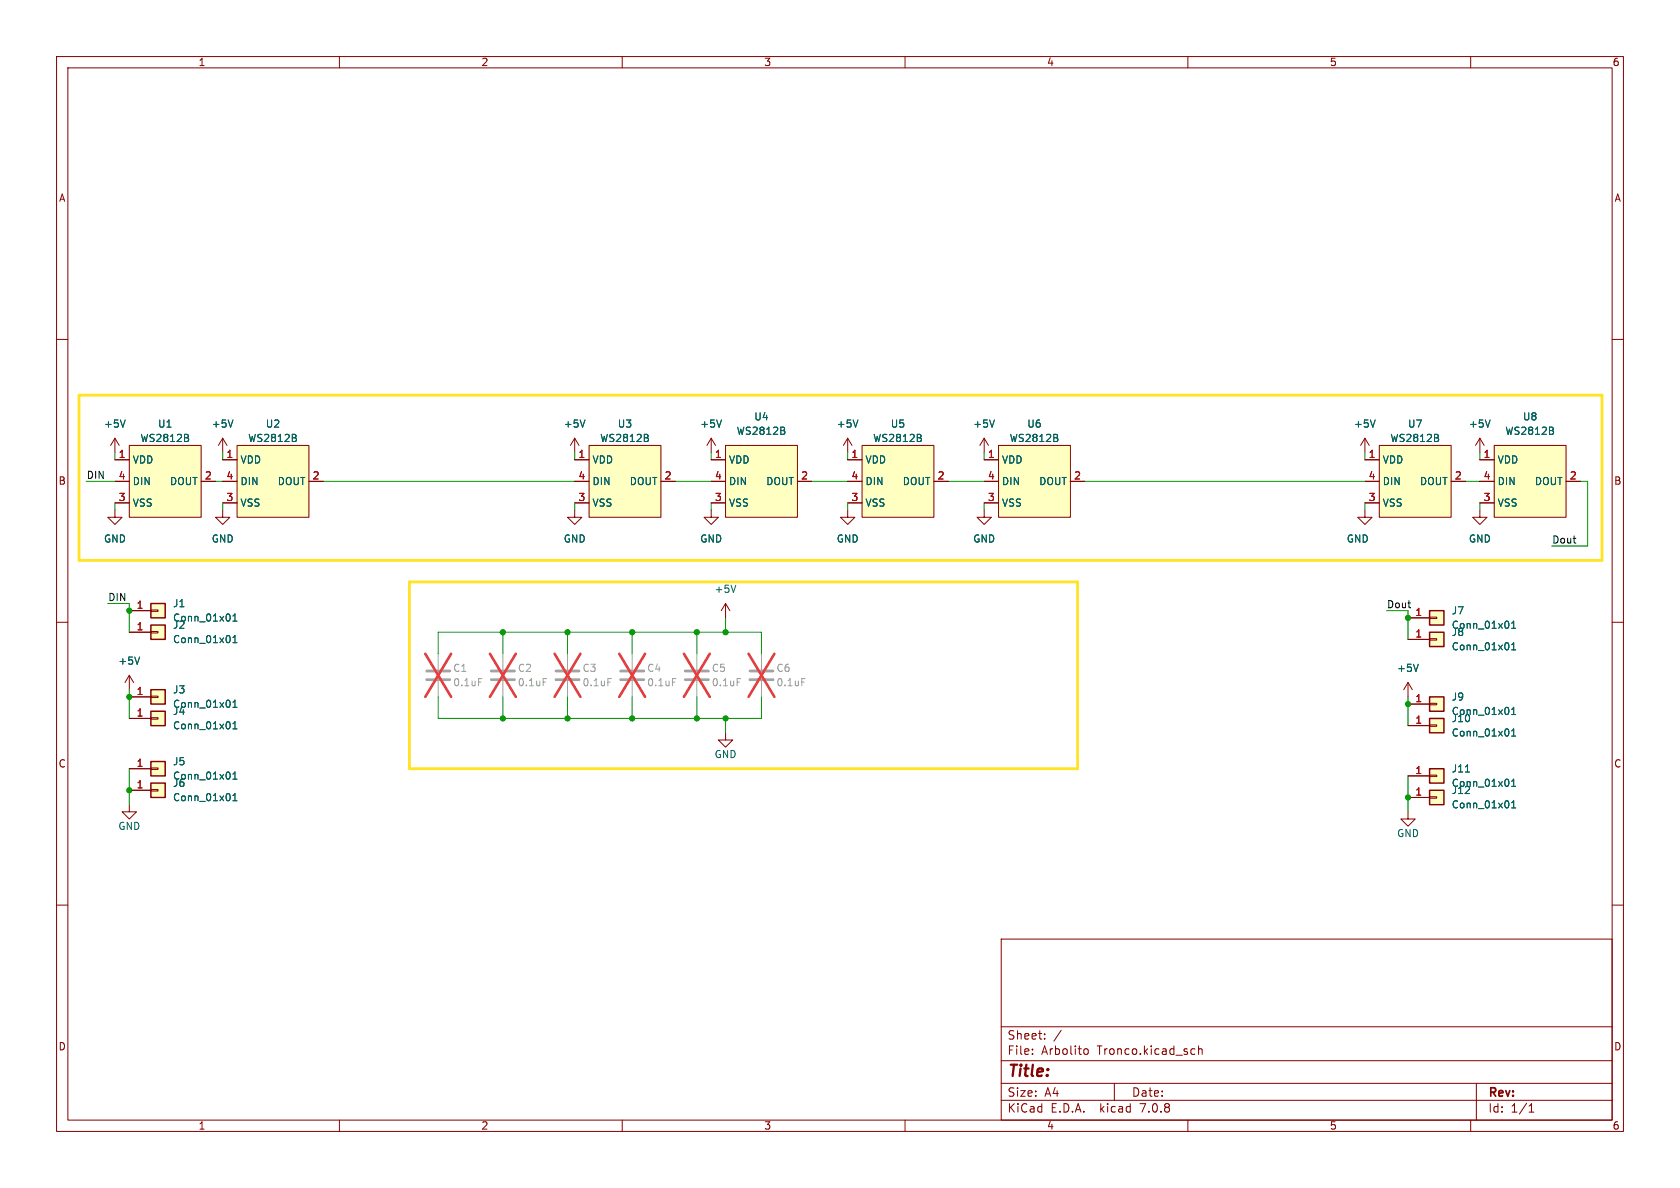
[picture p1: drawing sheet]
<svg xmlns="http://www.w3.org/2000/svg" width="297mm" height="210mm" viewBox="0 0 297 210" stroke-linecap="round" stroke-linejoin="round" font-family="sans-serif">
<g fill="none" stroke="#840000" stroke-width=".18">
<path d="M10 10h277v190h-277zM12 12h273v186h-273zM60 10v2M110 10v2M160 10v2M210 10v2M260 10v2M10 60h2M285 60h2M20.3 77.5l-.7 1.2M20.3 77.5v2.5M20.3 77.5l.8 1.2"/>
<path d="M22.9 78.7h12.7v12.7h-12.7zM39.4 77.5l-.8 1.2M39.4 77.5v2.5M39.4 77.5l.7 1.2M41.9 78.7h12.7v12.7h-12.7zM101.6 77.5l-.8 1.2M101.6 77.5v2.5M101.6 77.5l.8 1.2M104.1 78.7h12.7v12.7h-12.7zM125.7 77.5l-.7 1.2M125.7 77.5v2.5M125.7 77.5l.8 1.2"/>
<path d="M128.3 78.7h12.7v12.7h-12.7zM149.9 77.5l-.8 1.2M149.9 77.5v2.5M149.9 77.5l.7 1.2M152.4 78.7h12.7v12.7h-12.7zM174 77.5l-.8 1.2M174 77.5v2.5M174 77.5l.8 1.2M176.5 78.7h12.7v12.7h-12.7zM241.3 77.5l-.8 1.2M241.3 77.5v2.5M241.3 77.5l.8 1.2"/>
<path d="M243.8 78.7h12.7v12.7h-12.7zM261.6 77.5l-.7 1.2M261.6 77.5v2.5M261.6 77.5l.8 1.2M264.2 78.7h12.7v12.7h-12.7zM20.3 90.2v1.2h1.3l-1.3 1.3-1.3-1.3h1.3M20.3 81.3h2.6M20.3 85.1h2.6M20.3 88.9h2.6M35.6 85.1h2.5M39.4 90.2v1.2h1.2l-1.2 1.3-1.3-1.3h1.3M39.4 81.3h2.5"/>
<path d="M39.4 85.1h2.5M39.4 88.9h2.5M54.6 85.1h2.5M101.6 90.2v1.2h1.3l-1.3 1.3-1.3-1.3h1.3M101.6 81.3h2.5M101.6 85.1h2.5M101.6 88.9h2.5M116.8 85.1h2.6M125.7 90.2v1.2h1.3l-1.3 1.3-1.2-1.3h1.2M125.7 81.3h2.6M125.7 85.1h2.6M125.7 88.9h2.6"/>
<path d="M141 85.1h2.5M149.9 90.2v1.2h1.2l-1.2 1.3-1.3-1.3h1.3M149.9 81.3h2.5M149.9 85.1h2.5M149.9 88.9h2.5M165.1 85.1h2.5M174 90.2v1.2h1.3l-1.3 1.3-1.3-1.3h1.3M174 81.3h2.5M174 85.1h2.5M174 88.9h2.5M189.2 85.1h2.6M241.3 90.2v1.2h1.3l-1.3 1.3-1.3-1.3h1.3"/>
<path d="M241.3 81.3h2.5M241.3 85.1h2.5M241.3 88.9h2.5M256.5 85.1h2.6M261.6 90.2v1.2h1.3l-1.3 1.3-1.3-1.3h1.3M261.6 81.3h2.6M261.6 85.1h2.6M261.6 88.9h2.6M276.9 85.1h2.5M10 110h2M22.9 111.8h3.8M22.9 108h3.8"/>
<path d="M22.9 119.4l-.8 1.3M22.9 119.4v2.5M22.9 119.4l.7 1.3M26.7 111.6h1.2v.3h-1.2zM26.7 107.8h1.2v.3h-1.2zM128.3 106.7l-.8 1.3M128.3 106.7v2.5M128.3 106.7l.7 1.3M248.9 113h3.8M248.9 109.2h3.8M252.7 112.9h1.3v.3h-1.3zM252.7 109.1h1.3v.2h-1.3z"/>
<path d="M285 110h2M22.9 135.9h3.8M22.9 139.7h3.8M22.9 123.2h3.8M22.9 127h3.8M26.7 135.8h1.2v.2h-1.2zM26.7 139.6h1.2v.2h-1.2zM26.7 123.1h1.2v.2h-1.2zM26.7 126.9h1.2v.2h-1.2zM128.3 129.5v1.3h1.2l-1.2 1.3-1.3-1.3h1.3M248.9 120.7l-.7 1.2M248.9 120.7v2.5"/>
<path d="M248.9 120.7l.8 1.2M248.9 124.5h3.8M248.9 128.3h3.8M248.9 137.2h3.8M252.7 124.3h1.3v.3h-1.3zM252.7 128.1h1.3v.3h-1.3zM252.7 137h1.3v.3h-1.3zM10 160h2M22.9 142.2v1.3h1.2l-1.2 1.3-1.3-1.3h1.3M248.9 143.5v1.3h1.3l-1.3 1.3-1.3-1.3h1.3M248.9 141h3.8M252.7 140.8h1.3v.3h-1.3z"/>
<path d="M285 160h2M177 166h108v32h-108zM60 198v2M110 198v2M160 198v2M177 194.5h108M177 191.5h108M177 187.5h108M177 181.5h108M182.5 186.3v.1M182.5 185.5v.1M184.7 183.6v.1"/>
<path d="M184.7 182.8v.1M187.6 182.1l-1.3 2M191.7 185.5l.4-.1 .3 .3-.1 .6-.2 .1-.4-.1M197 191.5v3M210 198v2M210.8 185.4l.4 .1M211.2 186.3l-.4 .1M211.9 185.5l.2-.1 .4 .1v.9M211.9 184.9v1.5M260 198v2M261 191.5v6.5M270.3 196.6h.9"/>
<path d="M270.3 195.5l.4-.4v1.5"/>
</g>
<path d="M75.4 118.6h4.1M86.9 118.6h4M98.3 118.6h4.1M109.7 118.6h4.1M121.2 118.6h4M132.6 118.6h4.1M75.4 120.1h4.1M86.9 120.1h4M98.3 120.1h4.1M109.7 120.1h4.1M121.2 120.1h4M132.6 120.1h4.1" fill="none" stroke="#a1a1a1" stroke-width=".51"/>
<path d="M77.5 115.6v2.8M88.9 115.6v2.8M100.3 115.6v2.8M111.8 115.6v2.8M123.2 115.6v2.8M134.6 115.6v2.8M77.5 120.4v2.8M88.9 120.4v2.8M100.3 120.4v2.8M111.8 120.4v2.8M123.2 120.4v2.8M134.6 120.4v2.8" fill="none" stroke="#a1a1a1" stroke-width=".18"/>
<path d="M84.6 120h.6M96 120h.6M107.5 120h.6M118.9 120h.6M130.3 120h.6M141.7 120h.7" fill="none" stroke="#989898" stroke-width=".18"/>
<path d="M75.2 115.6l4.6 7.6M79.8 115.6l-4.6 7.6M86.6 115.6l4.6 7.6M91.2 115.6l-4.6 7.6M98 115.6l4.6 7.6M102.6 115.6l-4.6 7.6M109.5 115.6l4.5 7.6M114 115.6l-4.5 7.6M120.9 115.6l4.6 7.6M125.5 115.6l-4.6 7.6M132.3 115.6l4.6 7.6M136.9 115.6l-4.6 7.6" fill="none" stroke="#eb3a3d" stroke-width=".46"/>
<g fill="none" stroke="#006464" stroke-width=".18">
<path d="M22.1 74.2l-.4 1.3M33.2 77.4l.2 .2-.2 .4M33.2 76.9v.4M41.2 74.2l-.4 1.3M52.3 77.4l.1 .2-.1 .4M52.3 76.9v.4M103.4 74.2l-.4 1.3M114.5 77.4l.1 .2-.1 .4M114.5 76.9v.4M127.5 74.2l-.4 1.3M138.6 76.2l.2 .2-.2 .3M138.6 75.6v.4"/>
<path d="M151.7 74.2l-.4 1.3M162.8 77.4l.1 .2-.1 .4M162.8 76.9v.4M175.8 74.2l-.4 1.3M186.9 77.4l.1 .2-.1 .4M186.9 76.9v.4M243.1 74.2l-.4 1.3M254.2 77.4l.1 .2-.1 .4M254.2 76.9v.4M263.4 74.2l-.4 1.3M274.5 76.2l.2 .2-.2 .3M274.5 75.6v.4"/>
<path d="M24.7 116.1l-.4 1.3M41.2 113.6h.7M41.2 108.9l.3-.4v1.3M41.2 112.7l.3-.4v1.3M41.2 109.8h.7M130.1 103.4l-.4 1.3M250.7 117.4l-.4 1.3M267.2 114.9h.8M267.2 110.2l.4-.4v1.3M267.2 114l.4-.4v1.3M267.2 111.1h.8M41.2 124.1l.3-.3v1.2"/>
<path d="M41.2 127.9l.3-.3v1.2M41.2 136.8l.3-.3v1.2M41.2 137.7h.7M41.2 125h.7M41.2 128.8h.7M259.1 136.5h.7M267.2 125.4l.4-.4v1.3M267.2 129.2l.4-.4v1.3M267.2 138.1l.4-.4v1.3M267.2 126.3h.8M267.2 130.1h.8M267.2 139h.8"/>
<path d="M41.2 140.6l.3-.3v1.2M41.2 141.5h.7M267.2 141.9l.4-.4v1.3M267.2 142.8h.8"/>
</g>
<g fill="#ffffc2" stroke="#ffffc2" stroke-width=".18">
<path d="M26.7 110.5h2.5v2.5h-2.5z"/>
<path d="M26.7 106.7h2.5v2.5h-2.5z"/>
<path d="M22.9 78.7h12.7v12.7h-12.7z"/>
<path d="M41.9 78.7h12.7v12.7h-12.7z"/>
<path d="M26.7 134.6h2.5v2.6h-2.5z"/>
<path d="M26.7 138.4h2.5v2.6h-2.5z"/>
<path d="M252.7 111.8h2.6v2.5h-2.6z"/>
<path d="M252.7 108h2.6v2.5h-2.6z"/>
<path d="M26.7 121.9h2.5v2.6h-2.5z"/>
<path d="M26.7 125.7h2.5v2.6h-2.5z"/>
<path d="M176.5 78.7h12.7v12.7h-12.7z"/>
<path d="M152.4 78.7h12.7v12.7h-12.7z"/>
<path d="M104.1 78.7h12.7v12.7h-12.7z"/>
<path d="M264.2 78.7h12.7v12.7h-12.7z"/>
<path d="M252.7 123.2h2.6v2.5h-2.6z"/>
<path d="M252.7 127h2.6v2.5h-2.6z"/>
<path d="M128.3 78.7h12.7v12.7h-12.7z"/>
<path d="M243.8 78.7h12.7v12.7h-12.7z"/>
<path d="M252.7 139.7h2.6v2.5h-2.6z"/>
<path d="M252.7 135.9h2.6v2.5h-2.6z"/>
</g>
<path d="M26.7 110.5h2.5v2.5h-2.5zM26.7 106.7h2.5v2.5h-2.5zM252.7 111.8h2.6v2.5h-2.6zM252.7 108h2.6v2.5h-2.6zM26.7 134.6h2.5v2.6h-2.5zM26.7 138.4h2.5v2.6h-2.5zM26.7 121.9h2.5v2.6h-2.5zM26.7 125.7h2.5v2.6h-2.5zM252.7 123.2h2.6v2.5h-2.6zM252.7 127h2.6v2.5h-2.6zM252.7 139.7h2.6v2.5h-2.6zM252.7 135.9h2.6v2.5h-2.6z" fill="none" stroke="#840000" stroke-width=".25"/>
<path d="M14 69.9h269.2v29.2h-269.2zM72.4 102.9h118.1v33h-118.1z" fill="none" stroke="#ffe324" stroke-width=".5"/>
<g fill="none" stroke="#009600" stroke-width=".18">
<path d="M15.2 85.1h5.1M20.3 80v1.3M20.3 88.9v1.3M38.1 85.1h1.3M39.4 80v1.3M39.4 88.9v1.3M57.1 85.1h44.5M101.6 80v1.3M101.6 88.9v1.3M119.4 85.1h6.3M125.7 80v1.3M125.7 88.9v1.3"/>
<path d="M143.5 85.1h6.4M149.9 80v1.3M149.9 88.9v1.3M167.6 85.1h6.4M174 80v1.3M174 88.9v1.3M191.8 85.1h49.5M241.3 80v1.3M241.3 88.9v1.3M259.1 85.1h2.5M261.6 80v1.3M261.6 88.9v1.3"/>
<path d="M279.4 85.1h1.3v11.4h-6.4M19 106.7h3.9v5.1M77.5 115.6v-3.8h57.1v3.8M88.9 111.8v3.8M100.3 111.8v3.8M111.8 111.8v3.8M123.2 111.8v3.8M128.3 109.2v2.6M245.1 108h3.8v5M22.9 121.9v5.1M22.9 135.9v6.3M77.5 123.2v3.8h57.1v-3.8"/>
<path d="M88.9 123.2v3.8M100.3 123.2v3.8M111.8 123.2v3.8M123.2 123.2v3.8M128.3 127v2.5M248.9 123.2v5.1M248.9 137.2v6.3"/>
</g>
<g fill="#009600" stroke="#009600" stroke-width=".18">
<circle cx="111.8" cy="127" r=".46"/>
<circle cx="100.3" cy="127" r=".46"/>
<circle cx="111.8" cy="111.8" r=".46"/>
<circle cx="123.2" cy="111.8" r=".46"/>
<circle cx="123.2" cy="127" r=".46"/>
<circle cx="248.9" cy="109.2" r=".46"/>
<circle cx="248.9" cy="124.5" r=".46"/>
<circle cx="248.9" cy="141" r=".46"/>
<circle cx="22.9" cy="108" r=".46"/>
<circle cx="22.9" cy="139.7" r=".46"/>
<circle cx="22.9" cy="123.2" r=".46"/>
<circle cx="88.9" cy="127" r=".46"/>
<circle cx="128.3" cy="111.8" r=".46"/>
<circle cx="128.3" cy="127" r=".46"/>
<circle cx="88.9" cy="111.8" r=".46"/>
<circle cx="100.3" cy="111.8" r=".46"/>
</g>
<text font-size="2.8" fill="#840000" x="178" y="190.9">Title:</text>
<g font-size="2.1" fill="#840000">
<text x="178" y="184">Sheet:</text>
<text x="178" y="186.7">File:</text>
<text x="184.1" y="186.7">Arbolito</text>
<text x="194" y="186.7">Tronco.kicad_sch</text>
<text x="178" y="196.9">KiCad</text>
<text x="178" y="194.1">Size:</text>
<text x="184.7" y="194.1">A4</text>
<text x="185.7" y="196.9">E.D.A.</text>
<text x="194.6" y="196.9">kicad</text>
<text x="200" y="194.1">Date:</text>
<text x="201.8" y="196.9">7.0.8</text>
<text x="263" y="194.3">Rev:</text>
<text x="263" y="196.9">Id:</text>
<text x="267.1" y="196.9">1/1</text>
</g>
<g font-size="1.8" fill="#840000">
<text x="35" y="11.9">1</text>
<text x="85" y="11.9">2</text>
<text x="135" y="11.9">3</text>
<text x="185" y="11.9">4</text>
<text x="235" y="11.9">5</text>
<text x="285" y="11.9">6</text>
<text x="10.3" y="35.9">A</text>
<text x="285.3" y="35.9">A</text>
<text x="10.3" y="85.9">B</text>
<text x="285.3" y="85.9">B</text>
<text x="10.3" y="135.9">C</text>
<text x="285.3" y="135.9">C</text>
<text x="10.3" y="185.9">D</text>
<text x="285.3" y="185.9">D</text>
<text x="35" y="199.9">1</text>
<text x="85" y="199.9">2</text>
<text x="135" y="199.9">3</text>
<text x="185" y="199.9">4</text>
<text x="235" y="199.9">5</text>
<text x="285" y="199.9">6</text>
</g>
<g font-size="1.8" fill="#006464">
<text x="18.3" y="75.8">+5V</text>
<text x="27.8" y="75.8">U1</text>
<text x="37.3" y="75.8">+5V</text>
<text x="46.9" y="75.8">U2</text>
<text x="99.6" y="75.8">+5V</text>
<text x="109.1" y="75.8">U3</text>
<text x="123.7" y="75.8">+5V</text>
<text x="130.1" y="77.1">WS2812B</text>
<text x="133.2" y="74.5">U4</text>
<text x="147.8" y="75.8">+5V</text>
<text x="157.4" y="75.8">U5</text>
<text x="172" y="75.8">+5V</text>
<text x="181.5" y="75.8">U6</text>
<text x="239.3" y="75.8">+5V</text>
<text x="248.8" y="75.8">U7</text>
<text x="259.6" y="75.8">+5V</text>
<text x="266" y="77.1">WS2812B</text>
<text x="269.1" y="74.5">U8</text>
<text x="23.4" y="82.1">VDD</text>
<text x="24.7" y="78.3">WS2812B</text>
<text x="42.4" y="82.1">VDD</text>
<text x="43.8" y="78.3">WS2812B</text>
<text x="104.6" y="82.1">VDD</text>
<text x="106" y="78.3">WS2812B</text>
<text x="128.8" y="82.1">VDD</text>
<text x="152.9" y="82.1">VDD</text>
<text x="154.3" y="78.3">WS2812B</text>
<text x="177" y="82.1">VDD</text>
<text x="178.4" y="78.3">WS2812B</text>
<text x="244.3" y="82.1">VDD</text>
<text x="245.7" y="78.3">WS2812B</text>
<text x="264.7" y="82.1">VDD</text>
<text x="23.4" y="89.8">VSS</text>
<text x="23.4" y="86">DIN</text>
<text x="30" y="86">DOUT</text>
<text x="42.4" y="89.8">VSS</text>
<text x="42.4" y="86">DIN</text>
<text x="49" y="86">DOUT</text>
<text x="104.6" y="89.8">VSS</text>
<text x="104.6" y="86">DIN</text>
<text x="111.2" y="86">DOUT</text>
<text x="128.8" y="89.8">VSS</text>
<text x="128.8" y="86">DIN</text>
<text x="135.4" y="86">DOUT</text>
<text x="152.9" y="89.8">VSS</text>
<text x="152.9" y="86">DIN</text>
<text x="159.5" y="86">DOUT</text>
<text x="177" y="89.8">VSS</text>
<text x="177" y="86">DIN</text>
<text x="183.6" y="86">DOUT</text>
<text x="244.3" y="89.8">VSS</text>
<text x="244.3" y="86">DIN</text>
<text x="250.9" y="86">DOUT</text>
<text x="264.7" y="89.8">VSS</text>
<text x="264.7" y="86">DIN</text>
<text x="271.2" y="86">DOUT</text>
<text x="18.3" y="96.1">GND</text>
<text x="37.3" y="96.1">GND</text>
<text x="99.6" y="96.1">GND</text>
<text x="123.7" y="96.1">GND</text>
<text x="147.8" y="96.1">GND</text>
<text x="172" y="96.1">GND</text>
<text x="238" y="96.1">GND</text>
<text x="259.6" y="96.1">GND</text>
<text x="30.5" y="107.5">J1</text>
<text x="126.2" y="105">+5V</text>
<text x="30.5" y="111.4">J2</text>
<text x="30.5" y="113.9">Conn_01x01</text>
<text x="30.5" y="110.1">Conn_01x01</text>
<text x="256.6" y="112.6">J8</text>
<text x="256.6" y="108.8">J7</text>
<text x="256.6" y="111.4">Conn_01x01</text>
<text x="20.8" y="117.7">+5V</text>
<text x="246.9" y="119">+5V</text>
<text x="256.6" y="115.2">Conn_01x01</text>
<text x="30.5" y="122.8">J3</text>
<text x="30.5" y="125.3">Conn_01x01</text>
<text x="256.6" y="124.1">J9</text>
<text x="30.5" y="126.6">J4</text>
<text x="30.5" y="129.1">Conn_01x01</text>
<text x="256.6" y="126.6">Conn_01x01</text>
<text x="256.6" y="127.9">J10</text>
<text x="256.6" y="130.4">Conn_01x01</text>
<text x="30.5" y="135.5">J5</text>
<text x="126.2" y="134.2">GND</text>
<text x="256.6" y="136.8">J11</text>
<text x="30.5" y="138">Conn_01x01</text>
<text x="30.5" y="139.3">J6</text>
<text x="30.5" y="141.8">Conn_01x01</text>
<text x="256.6" y="140.6">J12</text>
<text x="256.6" y="143.1">Conn_01x01</text>
<text x="256.6" y="139.3">Conn_01x01</text>
<text x="20.8" y="146.9">GND</text>
<text x="246.9" y="148.2">GND</text>
</g>
<g font-size="1.8" fill="#a90000">
<text x="20.9" y="81">1</text>
<text x="39.9" y="81">1</text>
<text x="102.2" y="81">1</text>
<text x="126.3" y="81">1</text>
<text x="150.4" y="81">1</text>
<text x="174.6" y="81">1</text>
<text x="241.9" y="81">1</text>
<text x="262.2" y="81">1</text>
<text x="20.9" y="88.6">3</text>
<text x="20.9" y="84.8">4</text>
<text x="36.1" y="84.8">2</text>
<text x="39.9" y="88.6">3</text>
<text x="39.9" y="84.8">4</text>
<text x="55.2" y="84.8">2</text>
<text x="102.2" y="88.6">3</text>
<text x="102.2" y="84.8">4</text>
<text x="117.4" y="84.8">2</text>
<text x="126.3" y="88.6">3</text>
<text x="126.3" y="84.8">4</text>
<text x="141.5" y="84.8">2</text>
<text x="150.4" y="88.6">3</text>
<text x="150.4" y="84.8">4</text>
<text x="165.7" y="84.8">2</text>
<text x="174.6" y="88.6">3</text>
<text x="174.6" y="84.8">4</text>
<text x="189.8" y="84.8">2</text>
<text x="241.9" y="88.6">3</text>
<text x="241.9" y="84.8">4</text>
<text x="257.1" y="84.8">2</text>
<text x="262.2" y="88.6">3</text>
<text x="262.2" y="84.8">4</text>
<text x="277.4" y="84.8">2</text>
<text x="24.1" y="107.7">1</text>
<text x="24.1" y="111.5">1</text>
<text x="250.1" y="112.8">1</text>
<text x="250.1" y="109">1</text>
<text x="24.1" y="122.9">1</text>
<text x="250.1" y="124.2">1</text>
<text x="24.1" y="126.7">1</text>
<text x="250.1" y="128">1</text>
<text x="24.1" y="135.6">1</text>
<text x="250.1" y="136.9">1</text>
<text x="24.1" y="139.4">1</text>
<text x="250.1" y="140.7">1</text>
</g>
<g font-size="1.8" fill="#0f0f0f">
<text x="15.2" y="84.7">DIN</text>
<text x="274.3" y="96.2">Dout</text>
<text x="19" y="106.3">DIN</text>
<text x="245.1" y="107.6">Dout</text>
</g>
<g font-size="1.8" fill="#989898">
<text x="80" y="119">C1</text>
<text x="91.4" y="119">C2</text>
<text x="102.9" y="119">C3</text>
<text x="114.3" y="119">C4</text>
<text x="125.7" y="119">C5</text>
<text x="137.2" y="119">C6</text>
<text x="80" y="121.5">0.1uF</text>
<text x="91.4" y="121.5">0.1uF</text>
<text x="102.9" y="121.5">0.1uF</text>
<text x="114.3" y="121.5">0.1uF</text>
<text x="125.7" y="121.5">0.1uF</text>
<text x="137.2" y="121.5">0.1uF</text>
</g>
</svg>
